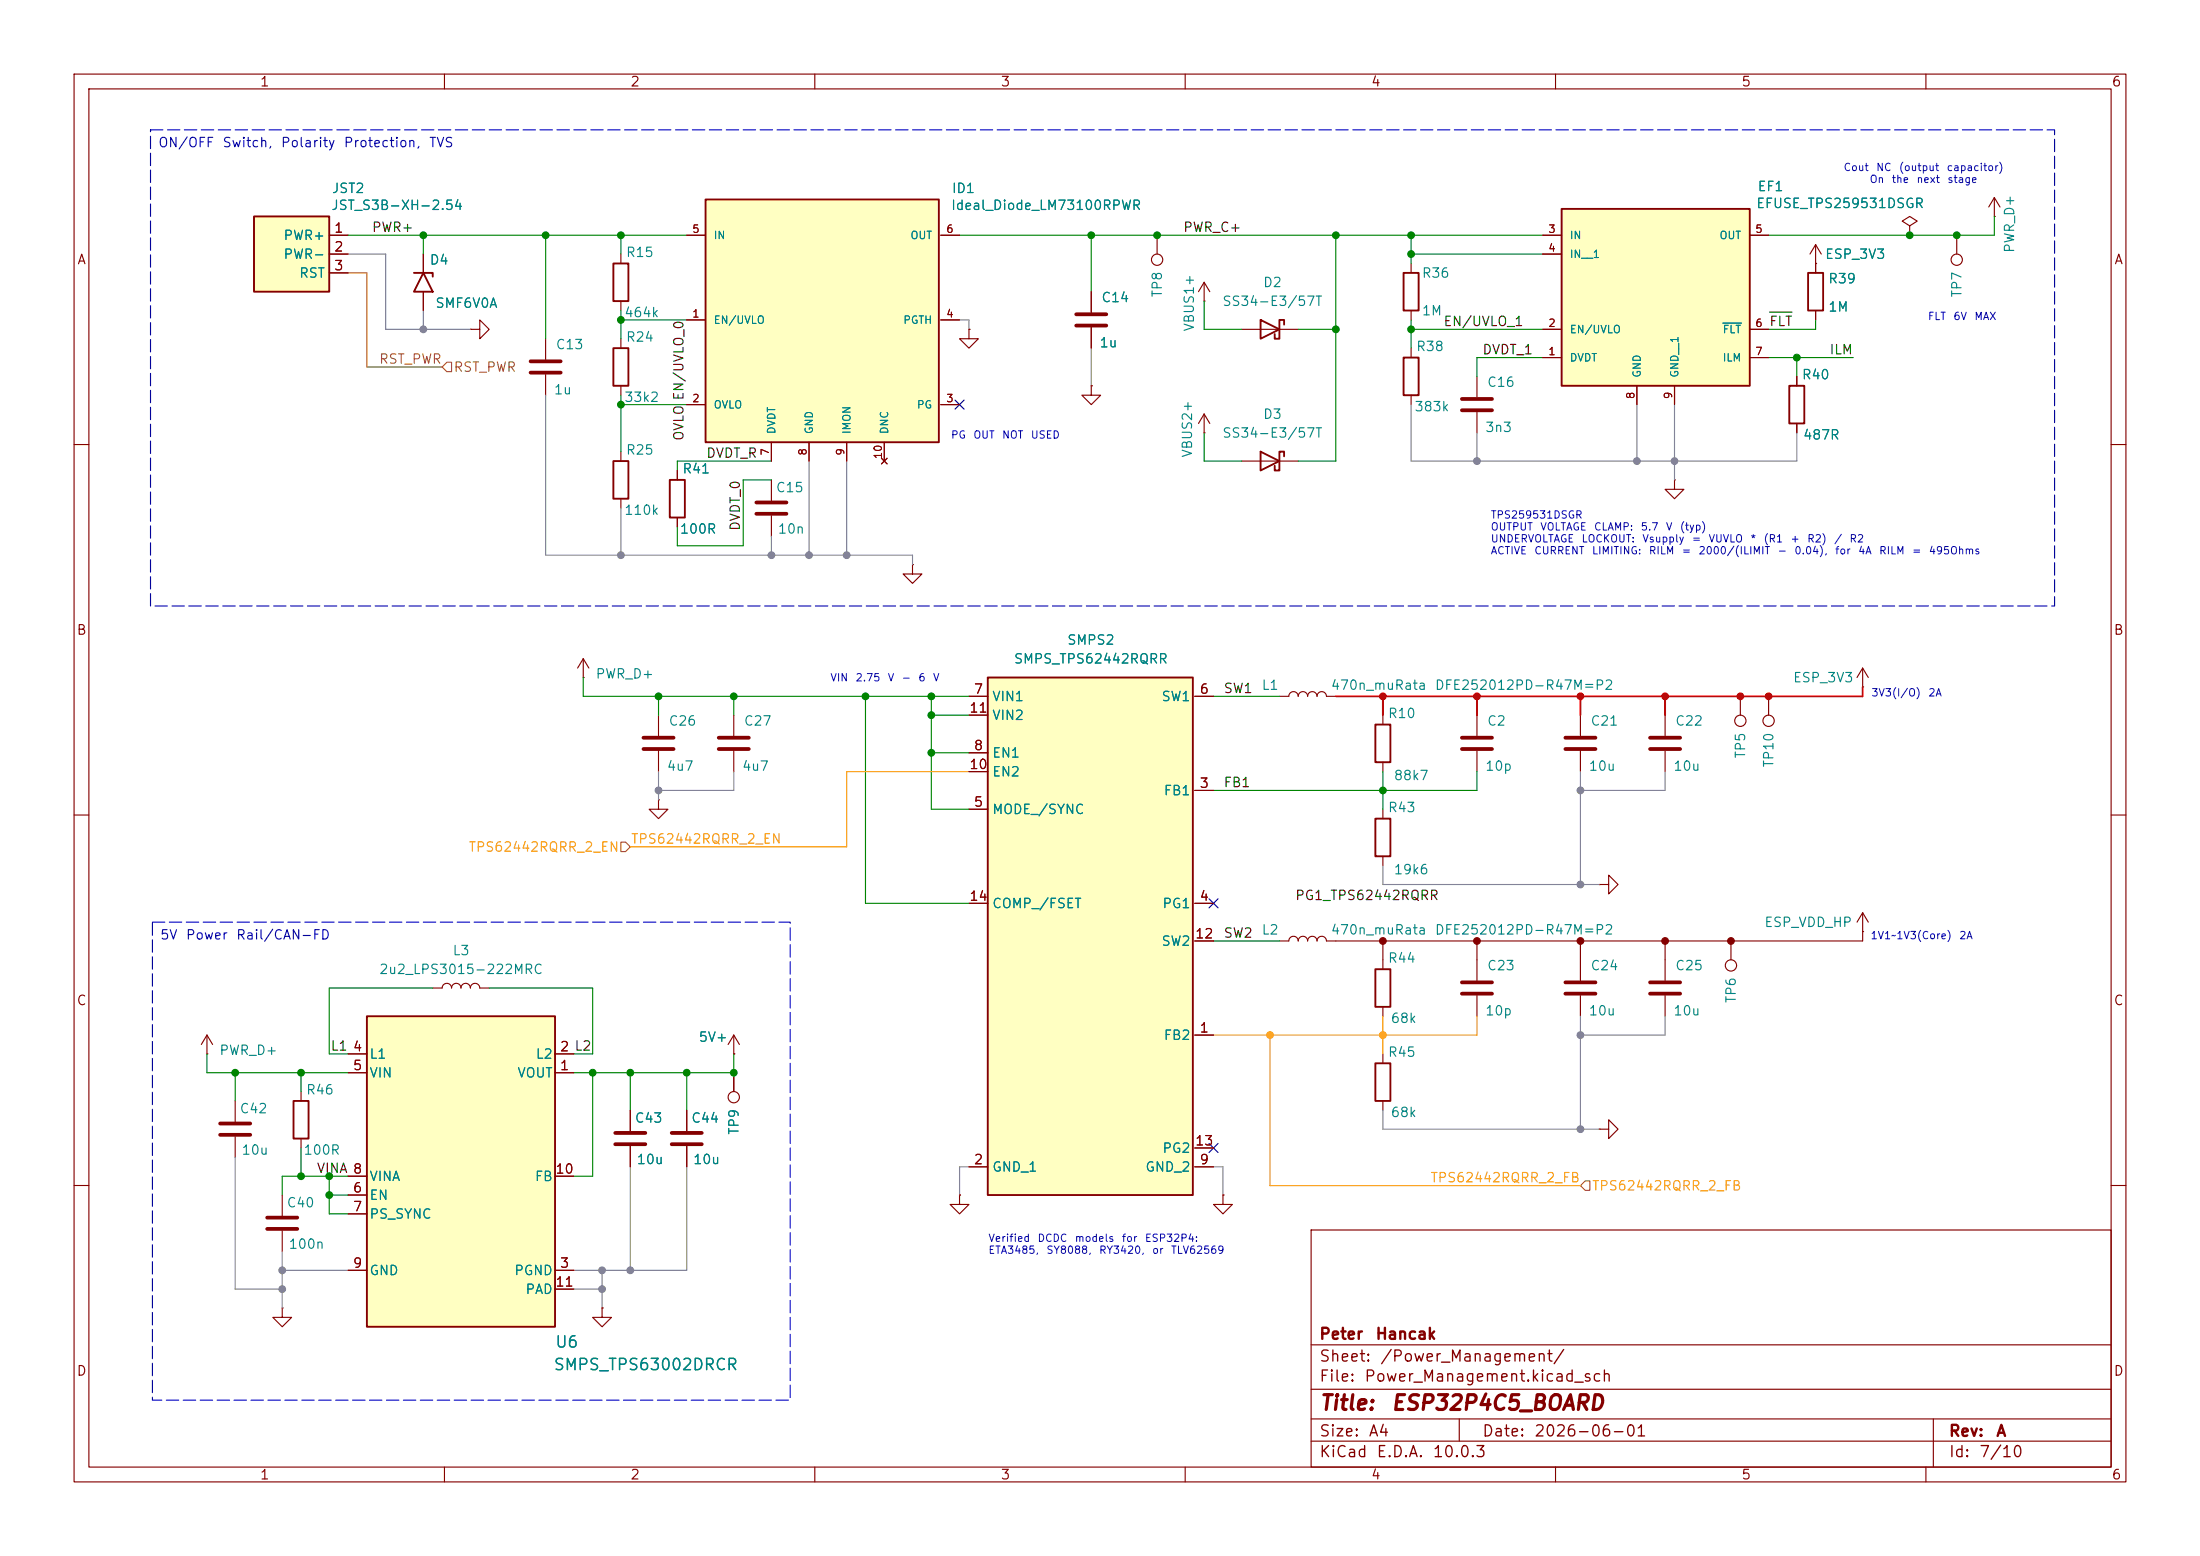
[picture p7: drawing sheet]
<svg xmlns="http://www.w3.org/2000/svg" width="297mm" height="210mm" viewBox="0 0 297 210" stroke-linecap="round" stroke-linejoin="round" font-family="sans-serif">
<g fill="none" stroke="#840000" stroke-width=".15">
<path d="M10 10h277v190h-277zM12 12h273v186h-273zM60 10v2M110 10v2M160 10v2M210 10v2M260 10v2M269.2 29.2h.1M269.2 26.7l-.7 1.2M269.2 26.7l.8 1.2M269.2 26.7v2.5M10 60h2"/>
<path d="M285 60h2M88.9 96.5v2.8M10 110h2M88.9 101.3v2.8M285 110h2M10 160h2M177 166h108v32h-108zM285 160h2M60 198v2M110 198v2M160 198v2M177 194.5h108"/>
<path d="M177 191.5h108M177 187.5h108M177 181.5h108M197 191.5v3M210 198v2M260 198v2M261 191.5v6.5"/>
</g>
<path d="M86.9 99.6h4M86.9 101.1h4" fill="none" stroke="#840000" stroke-width=".51"/>
<path d="M95.2 26.9h31.5v32.8h-31.5z" fill="#ffffc2"/>
<path d="M95.2 26.9h31.5v32.8h-31.5zM189.5 36.8h2v5.1h-2zM82.8 62.2h2v5.1h-2zM90.4 64.8h2.1v5.1h-2.1zM39.6 148.6h2.1v5.1h-2.1z" fill="none" stroke="#840000" stroke-width=".25"/>
<g fill="none" stroke="#840000" stroke-width=".15">
<path d="M92.7 31.8h2.5M127 31.8h2.5M190.5 35.6v1.2M92.7 43.2h2.5M92.7 54.6h2.5M104.1 59.7v2.5M109.2 59.7v2.5M114.3 59.7v2.5M119.4 59.7v2.5M127 43.2h2.5M127 54.6h2.5M190.5 41.9v1.3"/>
<path d="M83.8 61v1.2M83.8 67.3v1.3M91.4 63.5v1.3M91.4 69.9v1.2M104.1 64.8v2.8M104.1 69.6v2.8M119 61.8l.8 .8M119.8 61.8l-.8 .8M226.1 64.8v1.2h1.2l-1.2 1.3-1.3-1.3h1.3M226.1 64.8h.1M78.7 91.4h.1M78.7 88.9l-.7 1.3"/>
<path d="M78.7 88.9l.8 1.3M78.7 88.9v2.5M172.7 94h1.3a.64 .64 0 0 1 .6-.7 .64 .64 0 0 1 .7 .7 .64 .64 0 0 1 .6-.7 .64 .64 0 0 1 .6 .7 .64 .64 0 0 1 .7-.7 .64 .64 0 0 1 .6 .7 .64 .64 0 0 1 .6-.7 .64 .64 0 0 1 .7 .7h1.2M213.4 96.5v2.8M88.9 108v1.2h-1.3l1.3 1.3 1.3-1.3h-1.3M88.9 108h.1M213.4 101.3v2.8M215.9 119.4h1.3v1.3l1.2-1.3-1.2-1.3v1.3M215.9 119.4h.1M27.9 139.7l-.7 1.3M27.9 139.7l.8 1.3M27.9 139.7v2.5"/>
<path d="M99.1 139.7l.7 1.3M99.1 139.7l-.8 1.3M99.1 139.7v2.5M251.5 125.7h.1M251.5 123.2l.7 1.3M251.5 123.2l-.8 1.3M251.5 123.2v2.5M27.9 142.2h.1M31.7 148.6v2.8M31.7 153.4v2.8M40.6 147.3v1.3M40.6 153.7v1.2"/>
<path d="M85.1 149.9v2.8M85.1 154.7v2.8M92.7 149.9v2.8M92.7 154.7v2.8M99.1 142.2h.1M38.1 176.5v1.3h1.3l-1.3 1.3-1.3-1.3h1.3M38.1 176.5h.1M38.1 161.3v2.8M38.1 166.1v2.8M81.3 176.5v1.3h1.2l-1.2 1.3-1.3-1.3h1.3M81.3 176.5h.1"/>
</g>
<path d="M102.1 69.3h4.1M102.1 67.8h4.1M211.3 99.6h4.1M211.3 101.1h4.1M29.7 153.2h4.1M29.7 151.6h4.1M83.1 154.4h4M83.1 152.9h4M90.7 154.4h4M90.7 152.9h4M36.1 165.9h4M36.1 164.3h4" fill="none" stroke="#840000" stroke-width=".51"/>
<path d="M49.5 137.2h25.4v41.9h-25.4z" fill="#ffffc2"/>
<path d="M55.9 36.8h2.5v.5M57.1 36.8l1.3 2.6h-2.5zM82.8 35.6h2v5h-2zM82.8 47h2v5.1h-2zM170.2 43.2l2.5 1.3-2.5 1.2zM173.4 43.8v-.6h-.7v2.5h-.6v-.6M170.2 61l2.5 1.2-2.5 1.3zM173.4 61.6v-.6h-.7v2.5h-.6v-.6M49.5 137.2h25.4v41.9h-25.4z" fill="none" stroke="#840000" stroke-width=".25"/>
<g fill="none" stroke="#840000" stroke-width=".15">
<path d="M57.1 34.3v2.5M57.1 39.4v2.5M83.8 34.3v1.3M147.3 39.4v2.8M156.2 31.8v2.5M162.6 38.1v2.5M162.6 38.1l-.8 1.3M162.6 38.1l.7 1.3M63.5 44.5h1.3v-1.3l1.2 1.3-1.2 1.2v-1.2M63.5 44.5h.1M73.7 45.7v2.8M73.7 50.5v2.8"/>
<path d="M83.8 40.6v1.3M83.8 45.7v1.3M83.8 52.1v1.2M130.8 44.5v1.2h1.3l-1.3 1.3-1.3-1.3h1.3M130.8 44.5h.1M147.3 52.1v1.2h1.3l-1.3 1.3-1.3-1.3h1.3M147.3 52.1h.1M147.3 44.2v2.8M162.6 58.4h.1M162.6 40.6h.1M162.6 55.9l-.8 1.3M162.6 55.9l.7 1.3"/>
<path d="M162.6 55.9v2.5M167.6 44.5h7.7M123.2 76.2v1.3h1.3l-1.3 1.2-1.3-1.2h1.3M123.2 76.2h.1M167.6 62.2h7.7M58.4 133.4h1.3a.64 .64 0 0 1 .6-.7 .64 .64 0 0 1 .7 .7 .64 .64 0 0 1 .6-.7 .64 .64 0 0 1 .6 .7 .64 .64 0 0 1 .7-.7 .64 .64 0 0 1 .6 .7 .64 .64 0 0 1 .6-.7 .64 .64 0 0 1 .7 .7h1.2M47 144.8h2.5M47 142.2h2.5M47 158.8h2.5M74.9 144.8h2.6M74.9 142.2h2.6M74.9 158.8h2.6"/>
<path d="M99.1 144.8v2.5M47 171.5h2.5M47 161.3h2.5M47 163.8h2.5M74.9 171.5h2.6M74.9 174h2.6"/>
<circle cx="156.2" cy="35.1" r=".76"/>
<circle cx="99.1" cy="148.1" r=".76"/>
</g>
<path d="M71.6 50.3h4.1M71.6 48.8h4.1M145.3 43.9h4.1M145.3 42.4h4.1" fill="none" stroke="#840000" stroke-width=".51"/>
<path d="M133.3 91.4h27.7v69.9h-27.7z" fill="#ffffc2"/>
<path d="M133.3 91.4h27.7v69.9h-27.7z" fill="none" stroke="#840000" stroke-width=".25"/>
<g fill="none" stroke="#840000" stroke-width=".15">
<path d="M264.2 31.8v2.5M130.8 94h2.5M130.8 96.5h2.5M161.3 94h2.5M224.8 96.5v2.8M238.8 94v2.5M251.5 92.7h.1M251.5 90.2l.7 1.2M251.5 90.2l-.8 1.2M251.5 90.2v2.5M130.8 109.2h2.5M130.8 101.6h2.5"/>
<path d="M130.8 104.1h2.5M161.3 106.7h2.5M224.8 101.3v2.8M130.8 121.9h2.5M161.3 139.7h2.5M161.3 121.9h2.5M161.3 127h2.5M130.8 157.5h2.5M161.3 157.5h2.5M161.3 154.9h2.5M129.5 161.3v1.3h-1.2l1.2 1.2 1.3-1.2h-1.3M129.5 161.3h.1"/>
<path d="M165.1 161.3v1.3h-1.3l1.3 1.2 1.3-1.2h-1.3M165.1 161.3h.1"/>
<circle cx="264.2" cy="35.1" r=".76"/>
<circle cx="238.8" cy="97.3" r=".76"/>
</g>
<path d="M222.8 99.6h4M222.8 101.1h4" fill="none" stroke="#840000" stroke-width=".51"/>
<path d="M34.3 29.2h10.1v10.2h-10.1z" fill="#ffffc2"/>
<path d="M34.3 29.2h10.1v10.2h-10.1zM244.1 36.8h2v5.1h-2zM185.7 97.8h2v5.1h-2zM185.7 110.5h2v5.1h-2zM185.7 130.8h2v5.1h-2zM185.7 143.5h2v5.1h-2z" fill="none" stroke="#840000" stroke-width=".25"/>
<g fill="none" stroke="#840000" stroke-width=".15">
<path d="M44.4 31.8h2.6M44.4 34.3h2.6M44.4 36.8h2.6M245.1 35.6h.1M245.1 33l-.8 1.3M245.1 33l.8 1.3M245.1 33v3.8M245.1 41.9v1.3M99.1 96.5v2.8M186.7 96.5v1.3M199.4 96.5v2.8M234.9 94v2.5"/>
<path d="M99.1 101.3v2.8M186.7 102.9v1.2M186.7 109.2v1.3M186.7 115.6v1.2M199.4 101.3v2.8M172.7 127h1.3a.64 .64 0 0 1 .6-.6 .64 .64 0 0 1 .7 .6 .64 .64 0 0 1 .6-.6 .64 .64 0 0 1 .6 .6 .64 .64 0 0 1 .7-.6 .64 .64 0 0 1 .6 .6 .64 .64 0 0 1 .6-.6 .64 .64 0 0 1 .7 .6h1.2M186.7 129.5v1.3M186.7 135.9v1.3M199.4 129.5v2.8M199.4 134.4v2.8M213.4 129.5v2.8M213.4 134.4v2.8"/>
<path d="M224.8 129.5v2.8M224.8 134.4v2.8M233.7 127v2.5M186.7 142.2v1.3M186.7 148.6v1.3M215.9 152.4h1.3v1.3l1.2-1.3-1.2-1.3v1.3M215.9 152.4h.1"/>
<circle cx="234.9" cy="97.3" r=".76"/>
<circle cx="233.7" cy="130.3" r=".76"/>
</g>
<path d="M97 99.6h4.1M197.4 99.6h4M97 101.1h4.1M197.4 101.1h4M197.4 134.1h4M197.4 132.6h4M211.3 134.1h4.1M211.3 132.6h4.1M222.8 134.1h4M222.8 132.6h4" fill="none" stroke="#840000" stroke-width=".51"/>
<path d="M210.8 28.2h25.4v23.9h-25.4z" fill="#ffffc2"/>
<path d="M210.8 28.2h25.4v23.9h-25.4zM189.5 48.3h2v5h-2zM241.6 52.1h2v5.1h-2z" fill="none" stroke="#840000" stroke-width=".25"/>
<g fill="none" stroke="#840000" stroke-width=".15">
<path d="M44.4 31.8h2.6M44.4 34.3h2.6M44.4 36.8h2.6M57.1 34.3v2.5M57.1 39.4v2.5M92.7 31.8h2.5M127 31.8h2.5M147.3 39.4v2.8M208.3 31.8h2.5M208.3 34.3h2.5M236.2 31.8h2.6M245.1 35.6h.1"/>
<path d="M245.1 35.6v1.2M257.8 30.5l1-.7-1-.6-1 .6 1 .7v1.3M257.8 31.8h.1M92.7 43.2h2.5M92.7 54.6h2.5M104.1 59.7v2.5M109.2 59.7v2.5M114.3 59.7v2.5M119.4 59.7v2.5M127 43.2h2.5M127 54.6h2.5M130.8 44.5h.1"/>
<path d="M147.3 52.1h.1M147.3 44.2v2.8M190.5 47v1.3M190.5 53.3v1.3M199.4 50.8v2.8M199.4 55.6v2.8M208.3 48.3h2.5M208.3 44.5h2.5M221 52.1v2.5M226.1 52.1v2.5M236.2 48.3h2.6M236.2 44.5h2.6"/>
<path d="M242.6 50.8v1.3M242.6 57.2v1.2M245.1 41.9v1.3M91.4 63.5v1.3M91.4 69.9v1.2M119 61.8l.8 .8M119.8 61.8l-.8 .8M130.8 94h2.5M130.8 96.5h2.5M161.3 94h2.5M130.8 109.2h2.5M130.8 101.6h2.5"/>
<path d="M130.8 104.1h2.5M161.3 106.7h2.5M130.8 121.9h2.5M161.3 127h2.5M161.3 139.7h2.5M161.3 121.9h2.5M186.7 127v2.5M199.4 127v2.5M213.4 127v2.5M224.8 127v2.5M251.5 125.7v1.3h-71.2M47 144.8h2.5"/>
<path d="M47 142.2h2.5M47 158.8h2.5M74.9 144.8h2.6M74.9 142.2h2.6M74.9 158.8h2.6M85.1 149.9v2.8M85.1 154.7v2.8M92.7 149.9v2.8M92.7 154.7v2.8M99.1 142.2h.1M99.1 144.8v2.5M130.8 157.5h2.5"/>
<path d="M161.3 157.5h2.5M161.3 154.9h2.5M47 171.5h2.5M47 161.3h2.5M47 163.8h2.5M74.9 171.5h2.6M74.9 174h2.6M81.3 176.5h.1M129.5 161.3h.1M165.1 161.3h.1"/>
</g>
<path d="M232.6 43.6h2.5" fill="none" stroke="#008484" stroke-width=".15"/>
<path d="M197.4 55.4h4M197.4 53.8h4" fill="none" stroke="#840000" stroke-width=".51"/>
<path d="M47 36.8h2.5v12.7h10.2M59.7 49.5l.6-.6h.7v1.3h-.7zM83.8 113.7h.7l.6 .6-.6 .6h-.7zM214 159.4h.6v1.3h-.6l-.6-.7z" fill="none" stroke="#848400" stroke-width=".15"/>
<path d="M238.9 42.1h3" fill="none" stroke="#000" stroke-width=".15"/>
<path d="M186.7 94v2.5M199.4 94v2.5M213.4 94v2.5M224.8 94v2.5M251.5 92.7v1.3h-71.2" fill="none" stroke="#f00" stroke-width=".25"/>
<path d="M130.8 104.1h-16.5v10.2h-29.2M171.4 139.7v20.3h42M186.7 137.2v5M199.4 137.2v2.5h-35.6" fill="none" stroke="#f90" stroke-width=".15"/>
<g fill="none" stroke="#848484" stroke-width=".15">
<path d="M47 34.3h5.1v10.2h11.4M57.1 41.9v2.6M73.7 53.3v21.6h49.5v1.3M129.5 43.2h1.3v1.3M147.3 47v5.1M190.5 54.6v7.6h52.1v-3.8M199.4 58.4v3.8M221 54.6v7.6M226.1 54.6v10.2M83.8 68.6v6.3M104.1 72.4v2.5M109.2 62.2v12.7"/>
<path d="M114.3 62.2v12.7M88.9 104.1v3.9M99.1 104.1v2.6h-10.2M186.7 116.8v2.6h29.2M213.4 104.1v15.3M224.8 104.1v2.6h-11.4M213.4 137.2v15.2M224.8 137.2v2.5h-11.4M31.7 156.2v17.8h6.4M85.1 157.5v14M92.7 157.5v14h-15.2M130.8 157.5h-1.3v3.8"/>
<path d="M163.8 157.5h1.3v3.8M186.7 149.9v2.5h29.2M38.1 171.5h8.9M38.1 168.9v7.6M77.5 174h3.8M81.3 171.5v5"/>
</g>
<g fill="none" stroke="#008400" stroke-width=".15">
<path d="M47 31.8h45.7M57.1 31.8v2.5M73.7 31.8v13.9M83.8 31.8v2.5M129.5 31.8h78.8M147.3 31.8v7.6M180.3 31.8v30.4h-5M190.5 31.8v3.8M190.5 34.3h17.8M269.2 29.2v2.6h-30.4M83.8 41.9v3.8M83.8 53.3v7.7"/>
<path d="M83.8 43.2h8.9M83.8 54.6h8.9M162.6 40.6v3.9h5M162.6 58.4v3.8h5M175.3 44.5h5M190.5 43.2v3.8M190.5 44.5h17.8M208.3 48.3h-8.9v2.5M238.8 48.3h11.4M242.6 48.3v2.5M245.1 43.2v1.3h-6.3M104.1 62.2h-12.7v1.3"/>
<path d="M104.1 64.8h-3.8v8.9h-8.9v-2.6M78.7 91.4v2.6h52.1M88.9 94v2.5M99.1 94v2.5M116.8 94v27.9h14M125.7 96.5h5.1M125.7 94v15.2h5.1M163.8 94h8.9M125.7 101.6h5.1M186.7 104.1v5.1M199.4 104.1v2.6h-35.6M58.4 133.4h-14v8.8h2.6"/>
<path d="M66 133.4h14v8.8h-2.5M163.8 127h8.9M27.9 142.2v2.6h19.1M31.7 144.8v3.8M40.6 144.8v2.5M40.6 154.9v3.9M44.4 158.8v5h2.6M47 158.8h-8.9v2.5M80 144.8v14h-2.5M85.1 144.8v5.1M92.7 144.8v5.1M99.1 142.2v2.6h-21.6"/>
<path d="M44.4 161.3h2.6"/>
</g>
<path d="M128.9 54l1.2 1.2M130.1 54l-1.2 1.2M163.2 121.3l1.2 1.2M164.4 121.3l-1.2 1.2M163.2 154.3l1.2 1.2M164.4 154.3l-1.2 1.2" fill="none" stroke="#000084" stroke-width=".15"/>
<path d="M20.3 17.5h257.1v64.3h-257.1zM20.6 124.5h86.1v64.5h-86.1z" fill="none" stroke="#0000c2" stroke-width=".15" stroke-dasharray="1.7 .6"/>
<g fill="#f00" stroke="#f00" stroke-width=".14">
<circle cx="213.4" cy="94" r=".46"/>
<circle cx="238.8" cy="94" r=".46"/>
<circle cx="234.9" cy="94" r=".46"/>
<circle cx="224.8" cy="94" r=".46"/>
<circle cx="186.7" cy="94" r=".46"/>
<circle cx="199.4" cy="94" r=".46"/>
</g>
<g fill="#840000" stroke="#840000" stroke-width=".14">
<circle cx="233.7" cy="127" r=".46"/>
<circle cx="199.4" cy="127" r=".46"/>
<circle cx="186.7" cy="127" r=".46"/>
<circle cx="213.4" cy="127" r=".46"/>
<circle cx="224.8" cy="127" r=".46"/>
</g>
<g fill="#008400" stroke="#008400" stroke-width=".14">
<circle cx="156.2" cy="31.8" r=".46"/>
<circle cx="83.8" cy="43.2" r=".46"/>
<circle cx="83.8" cy="54.6" r=".46"/>
<circle cx="83.8" cy="31.8" r=".46"/>
<circle cx="99.1" cy="94" r=".46"/>
<circle cx="180.3" cy="44.5" r=".46"/>
<circle cx="180.3" cy="31.8" r=".46"/>
<circle cx="125.7" cy="101.6" r=".46"/>
<circle cx="125.7" cy="96.5" r=".46"/>
<circle cx="125.7" cy="94" r=".46"/>
<circle cx="186.7" cy="106.7" r=".46"/>
<circle cx="190.5" cy="31.8" r=".46"/>
<circle cx="257.8" cy="31.8" r=".46"/>
<circle cx="242.6" cy="48.3" r=".46"/>
<circle cx="190.5" cy="34.3" r=".46"/>
<circle cx="264.2" cy="31.8" r=".46"/>
<circle cx="190.5" cy="44.5" r=".46"/>
<circle cx="85.1" cy="144.8" r=".46"/>
<circle cx="92.7" cy="144.8" r=".46"/>
<circle cx="99.1" cy="144.8" r=".46"/>
<circle cx="80" cy="144.8" r=".46"/>
<circle cx="57.1" cy="31.8" r=".46"/>
<circle cx="73.7" cy="31.8" r=".46"/>
<circle cx="116.8" cy="94" r=".46"/>
<circle cx="147.3" cy="31.8" r=".46"/>
<circle cx="44.4" cy="161.3" r=".46"/>
<circle cx="44.4" cy="158.8" r=".46"/>
<circle cx="40.6" cy="158.8" r=".46"/>
<circle cx="40.6" cy="144.8" r=".46"/>
<circle cx="31.7" cy="144.8" r=".46"/>
<circle cx="88.9" cy="94" r=".46"/>
</g>
<g fill="#848484" stroke="#848484" stroke-width=".14">
<circle cx="109.2" cy="74.9" r=".46"/>
<circle cx="114.3" cy="74.9" r=".46"/>
<circle cx="104.1" cy="74.9" r=".46"/>
<circle cx="88.9" cy="106.7" r=".46"/>
<circle cx="213.4" cy="106.7" r=".46"/>
<circle cx="213.4" cy="119.4" r=".46"/>
<circle cx="213.4" cy="139.7" r=".46"/>
<circle cx="213.4" cy="152.4" r=".46"/>
<circle cx="226.1" cy="62.2" r=".46"/>
<circle cx="221" cy="62.2" r=".46"/>
<circle cx="199.4" cy="62.2" r=".46"/>
<circle cx="81.3" cy="174" r=".46"/>
<circle cx="85.1" cy="171.5" r=".46"/>
<circle cx="81.3" cy="171.5" r=".46"/>
<circle cx="57.1" cy="44.5" r=".46"/>
<circle cx="38.1" cy="171.5" r=".46"/>
<circle cx="38.1" cy="174" r=".46"/>
<circle cx="83.8" cy="74.9" r=".46"/>
</g>
<g fill="#f90" stroke="#f90" stroke-width=".14">
<circle cx="171.4" cy="139.7" r=".46"/>
<circle cx="186.7" cy="139.7" r=".46"/>
</g>
<g font-size="2" fill="#840000">
<text x="178" y="190.8">Title:</text>
<text x="187.7" y="190.8">ESP32P4C5_BOARD</text>
</g>
<g font-size="1.5" fill="#008484">
<text x="74.6" y="185.3">SMPS_TPS63002DRCR</text>
<text x="74.9" y="182.3">U6</text>
</g>
<g font-size="1.5" fill="#840000">
<text x="178" y="184.2">Sheet:</text>
<text x="178" y="181.2">Peter</text>
<text x="185.6" y="181.2">Hancak</text>
<text x="186.2" y="184.2">/Power_Management/</text>
<text x="178" y="186.9">File:</text>
<text x="184.1" y="186.9">Power_Management.kicad_sch</text>
<text x="178" y="197.1">KiCad</text>
<text x="178" y="194.3">Size:</text>
<text x="184.7" y="194.3">A4</text>
<text x="185.7" y="197.1">E.D.A.</text>
<text x="193.3" y="197.1">10.0.3</text>
<text x="200" y="194.3">Date:</text>
<text x="207" y="194.3">2026-06-01</text>
<text x="263" y="194.3">Rev:</text>
<text x="263" y="197.1">Id:</text>
<text x="267.1" y="197.1">7/10</text>
<text x="269.4" y="194.3">A</text>
</g>
<g font-size="1.3" fill="#840000">
<text x="35" y="12">1</text>
<text x="85" y="12">2</text>
<text x="135" y="12">3</text>
<text x="185" y="12">4</text>
<text x="235" y="12">5</text>
<text x="285" y="12">6</text>
<text x="10.3" y="36">A</text>
<text x="45" y="31.7">1</text>
<text x="45" y="34.3">2</text>
<text x="285.3" y="36">A</text>
<text x="45" y="36.8">3</text>
<text x="10.3" y="86">B</text>
<text x="285.3" y="86">B</text>
<text x="131.4" y="94">7</text>
<text x="161.9" y="94">6</text>
<text x="130.8" y="96.5">11</text>
<text x="131.4" y="101.6">8</text>
<text x="130.8" y="104.1">10</text>
<text x="161.9" y="106.7">3</text>
<text x="131.4" y="109.2">5</text>
<text x="130.8" y="121.9">14</text>
<text x="161.9" y="121.9">4</text>
<text x="161.2" y="127">12</text>
<text x="10.3" y="136">C</text>
<text x="285.3" y="136">C</text>
<text x="47.6" y="142.2">4</text>
<text x="75.5" y="142.2">2 L2</text>
<text x="75.5" y="142.2">2</text>
<text x="161.9" y="139.7">1</text>
<text x="47.6" y="144.8">5</text>
<text x="75.5" y="144.8">1</text>
<text x="161.2" y="154.9">13</text>
<text x="47.6" y="161.3">6</text>
<text x="47.6" y="158.7">8</text>
<text x="74.9" y="158.7">10</text>
<text x="131.4" y="157.5">2</text>
<text x="161.9" y="157.5">9</text>
<text x="47.6" y="163.8">7</text>
<text x="47.6" y="171.4">9</text>
<text x="74.9" y="174">11</text>
<text x="75.5" y="171.4">3</text>
<text x="10.3" y="186">D</text>
<text x="285.3" y="186">D</text>
<text x="35" y="200">1</text>
<text x="85" y="200">2</text>
<text x="135" y="200">3</text>
<text x="185" y="200">4</text>
<text x="235" y="200">5</text>
<text x="285" y="200">6</text>
</g>
<g font-size="1.3" fill="#0000c2">
<text x="21.3" y="20.2">ON/OFF</text>
<text x="29.9" y="20.2">Switch,</text>
<text x="37.8" y="20.2">Polarity</text>
<text x="46.3" y="20.2">Protection,</text>
<text x="57.8" y="20.2">TVS</text>
<text x="21.5" y="127.1">5V</text>
<text x="25" y="127.1">Power</text>
<text x="31.8" y="127.1">Rail/CAN-FD</text>
</g>
<g font-size="1.3" fill="#008484">
<text x="44.6" y="28.7">JST_S3B-XH-2.54</text>
<text x="44.7" y="26.4">JST2</text>
<text x="128.3" y="28.7">Ideal_Diode_LM73100RPWR</text>
<text x="128.4" y="26.4">ID1</text>
<text x="237" y="28.4">EFUSE_TPS259531DSGR</text>
<text x="237.2" y="26.1">EF1</text>
<text x="38.2" y="32.7">PWR+</text>
<text x="38.2" y="35.3">PWR-</text>
<text x="84.4" y="35">R15</text>
<text x="246.3" y="35.3">ESP_3V3</text>
<text x="272.2" y="34.2" transform="rotate(-90 272.2 34.2)">PWR_D+</text>
<text x="40.3" y="37.8">RST</text>
<text x="57.9" y="36">D4</text>
<text x="58.7" y="41.9">SMF6V0A</text>
<text x="148.6" y="41.1">C14</text>
<text x="157.2" y="40.2" transform="rotate(-90 157.2 40.2)">TP8</text>
<text x="164.9" y="41.6">SS34-E3/57T</text>
<text x="170.4" y="39.1">D2</text>
<text x="191.9" y="37.8">R36</text>
<text x="246.7" y="38.6">R39</text>
<text x="265.1" y="40.2" transform="rotate(-90 265.1 40.2)">TP7</text>
<text x="74.9" y="47.5">C13</text>
<text x="84.2" y="43.1">464k</text>
<text x="84.4" y="46.4">R24</text>
<text x="148.3" y="47.2">1u</text>
<text x="161.5" y="44.8" transform="rotate(-90 161.5 44.8)">VBUS1+</text>
<text x="191.1" y="47.7">R38</text>
<text x="191.9" y="42.9">1M</text>
<text x="246.7" y="42.4">1M</text>
<text x="74.7" y="53.5">1u</text>
<text x="200.7" y="52.5">C16</text>
<text x="243.2" y="51.5">R40</text>
<text x="84.2" y="54.6">33k2</text>
<text x="164.9" y="59.4">SS34-E3/57T</text>
<text x="170.4" y="56.9">D3</text>
<text x="190.9" y="55.8">383k</text>
<text x="200.4" y="58.6">3n3</text>
<text x="243.3" y="59.6">487R</text>
<text x="84.4" y="61.7">R25</text>
<text x="92" y="64.2">R41</text>
<text x="161.2" y="61.9" transform="rotate(-90 161.2 61.9)">VBUS2+</text>
<text x="84.2" y="69.8">110k</text>
<text x="104.7" y="66.8">C15</text>
<text x="91.7" y="72.3">100R</text>
<text x="104.9" y="72.3">10n</text>
<text x="136.8" y="89.9">SMPS_TPS62442RQRR</text>
<text x="144" y="87.3">SMPS2</text>
<text x="80.3" y="91.9">PWR_D+</text>
<text x="133.9" y="95">VIN1</text>
<text x="156.7" y="95">SW1</text>
<text x="170.2" y="93.4">L1</text>
<text x="179.6" y="93.4">470n_muRata</text>
<text x="193.6" y="93.4">DFE252012PD-R47M=P2</text>
<text x="242" y="92.4">ESP_3V3</text>
<text x="90.2" y="98.3">C26</text>
<text x="100.3" y="98.3">C27</text>
<text x="133.9" y="97.5">VIN2</text>
<text x="187.3" y="97.2">R10</text>
<text x="200.7" y="98.3">C2</text>
<text x="214.6" y="98.3">C21</text>
<text x="226.1" y="98.3">C22</text>
<text x="89.9" y="104.3">4u7</text>
<text x="100.1" y="104.3">4u7</text>
<text x="133.9" y="102.6">EN1</text>
<text x="133.9" y="105.1">EN2</text>
<text x="157" y="107.7">FB1</text>
<text x="188.1" y="105.6">88k7</text>
<text x="200.4" y="104.3">10p</text>
<text x="214.4" y="104.3">10u</text>
<text x="225.8" y="104.3">10u</text>
<text x="235.9" y="102.5" transform="rotate(-90 235.9 102.5)">TP5</text>
<text x="239.7" y="103.7" transform="rotate(-90 239.7 103.7)">TP10</text>
<text x="133.9" y="110.2">MODE_/SYNC</text>
<text x="187.3" y="109.9">R43</text>
<text x="188.1" y="118.3">19k6</text>
<text x="133.9" y="122.9">COMP_/FSET</text>
<text x="156.8" y="122.9">PG1</text>
<text x="238.1" y="125.4">ESP_VDD_HP</text>
<text x="51.1" y="131.8">2u2_LPS3015-222MRC</text>
<text x="61" y="129.2">L3</text>
<text x="156.7" y="128">SW2</text>
<text x="170.2" y="126.4">L2</text>
<text x="179.6" y="126.4">470n_muRata</text>
<text x="187.3" y="130.3">R44</text>
<text x="193.6" y="126.4">DFE252012PD-R47M=P2</text>
<text x="200.7" y="131.3">C23</text>
<text x="214.6" y="131.3">C24</text>
<text x="226.1" y="131.3">C25</text>
<text x="200.4" y="137.4">10p</text>
<text x="214.4" y="137.4">10u</text>
<text x="225.8" y="137.4">10u</text>
<text x="234.7" y="135.5" transform="rotate(-90 234.7 135.5)">TP6</text>
<text x="29.5" y="142.7">PWR_D+</text>
<text x="49.8" y="143.2">L1</text>
<text x="72.2" y="143.2">L2</text>
<text x="94.2" y="140.9">5V+</text>
<text x="157" y="140.7">FB2</text>
<text x="187.3" y="143">R45</text>
<text x="187.7" y="138.4">68k</text>
<text x="41.2" y="148">R46</text>
<text x="49.8" y="145.8">VIN</text>
<text x="69.8" y="145.8">VOUT</text>
<text x="32.3" y="150.6">C42</text>
<text x="85.6" y="151.8">C43</text>
<text x="93.2" y="151.8">C44</text>
<text x="100" y="153.3" transform="rotate(-90 100 153.3)">TP9</text>
<text x="156.8" y="155.9">PG2</text>
<text x="187.7" y="151.1">68k</text>
<text x="32.5" y="156.2">10u</text>
<text x="40.9" y="156.2">100R</text>
<text x="49.8" y="159.7">VINA</text>
<text x="72.1" y="159.7">FB</text>
<text x="85.9" y="157.4">10u</text>
<text x="93.5" y="157.4">10u</text>
<text x="133.9" y="158.5">GND_1</text>
<text x="154.5" y="158.5">GND_2</text>
<text x="38.6" y="163.3">C40</text>
<text x="49.8" y="162.3">EN</text>
<text x="49.8" y="164.8">PS_SYNC</text>
<text x="38.9" y="168.9">100n</text>
<text x="49.8" y="172.4">GND</text>
<text x="69.3" y="172.4">PGND</text>
<text x="70.8" y="175">PAD</text>
</g>
<g font-size="1.3">
<text x="50.1" y="31.6">PWR+</text>
<text x="159.6" y="31.6">PWR_C+</text>
<text x="194.8" y="44.3">EN/UVLO_1</text>
<text x="238.8" y="44.3">FLT</text>
<text x="200" y="48.1">DVDT_1</text>
<text x="246.9" y="48.1">ILM</text>
<text x="92.6" y="59.6" transform="rotate(-90 92.6 59.6)">OVLO</text>
<text x="92.6" y="54.1" transform="rotate(-90 92.6 54.1)">EN/UVLO_0</text>
<text x="95.2" y="62.1">DVDT_R</text>
<text x="100.2" y="71.7" transform="rotate(-90 100.2 71.7)">DVDT_0</text>
<text x="165.1" y="93.9">SW1</text>
<text x="165.1" y="106.6">FB1</text>
<text x="174.8" y="121.8">PG1_TPS62442RQRR</text>
<text x="165.1" y="126.9">SW2</text>
<text x="44.5" y="142.1">L1</text>
<text x="42.7" y="158.6">VINA 8</text>
</g>
<g font-size="1.3" fill="#848400">
<text x="51.1" y="49.4">RST_PWR</text>
<text x="61.2" y="50.5">RST_PWR</text>
</g>
<g font-size="1.3" fill="#f90">
<text x="63.2" y="115.3">TPS62442RQRR_2_EN</text>
<text x="85.1" y="114.2">TPS62442RQRR_2_EN</text>
<text x="193" y="159.9">TPS62442RQRR_2_FB</text>
<text x="214.8" y="161">TPS62442RQRR_2_FB</text>
</g>
<g font-size="1" fill="#0000c2">
<text x="248.8" y="23.3">Cout</text>
<text x="253.2" y="23.3">NC</text>
<text x="256.3" y="23.3">(output</text>
<text x="262.7" y="23.3">capacitor)</text>
<text x="252.3" y="24.9">On</text>
<text x="255.3" y="24.9">the</text>
<text x="258.6" y="24.9">next</text>
<text x="262.8" y="24.9">stage</text>
<text x="260.2" y="43.4">FLT</text>
<text x="263.6" y="43.4">6V</text>
<text x="266.5" y="43.4">MAX</text>
<text x="128.3" y="59.4">PG</text>
<text x="131.3" y="59.4">OUT</text>
<text x="135.2" y="59.4">NOT</text>
<text x="139.1" y="59.4">USED</text>
<text x="201.2" y="70.2">TPS259531DSGR</text>
<text x="201.2" y="71.8">OUTPUT</text>
<text x="207.9" y="71.8">VOLTAGE</text>
<text x="215.1" y="71.8">CLAMP:</text>
<text x="221.4" y="71.8">5.7</text>
<text x="224.8" y="71.8">V</text>
<text x="226.7" y="71.8">(typ)</text>
<text x="201.2" y="73.5">UNDERVOLTAGE</text>
<text x="201.2" y="75.1">ACTIVE</text>
<text x="207" y="75.1">CURRENT</text>
<text x="213.4" y="73.5">LOCKOUT:</text>
<text x="214.8" y="75.1">LIMITING:</text>
<text x="221.6" y="73.5">Vsupply</text>
<text x="222.5" y="75.1">RILM</text>
<text x="227" y="75.1">=</text>
<text x="228.3" y="73.5">=</text>
<text x="229.2" y="75.1">2000/(ILIMIT</text>
<text x="230.6" y="73.5">VUVLO</text>
<text x="236.2" y="73.5">*</text>
<text x="238" y="73.5">(R1</text>
<text x="239.9" y="75.1">-</text>
<text x="241.6" y="73.5">+</text>
<text x="242.2" y="75.1">0.04),</text>
<text x="243.9" y="73.5">R2)</text>
<text x="247.5" y="73.5">/</text>
<text x="247.7" y="75.1">for</text>
<text x="249.6" y="73.5">R2</text>
<text x="250.8" y="75.1">4A</text>
<text x="253.6" y="75.1">RILM</text>
<text x="258" y="75.1">=</text>
<text x="260.3" y="75.1">495Ohms</text>
<text x="112" y="92.2">VIN</text>
<text x="115.4" y="92.2">2.75</text>
<text x="119.8" y="92.2">V</text>
<text x="121.6" y="92.2">-</text>
<text x="123.9" y="92.2">6</text>
<text x="125.9" y="92.2">V</text>
<text x="252.6" y="94.2">3V3(I/O)</text>
<text x="260.2" y="94.2">2A</text>
<text x="252.4" y="127">1V1~1V3(Core)</text>
<text x="264.4" y="127">2A</text>
<text x="133.3" y="167.9">Verified</text>
<text x="140" y="167.9">DCDC</text>
<text x="145" y="167.9">models</text>
<text x="151.4" y="167.9">for</text>
<text x="154.5" y="167.9">ESP32P4:</text>
<text x="133.3" y="169.5">ETA3485,</text>
<text x="141.2" y="169.5">SY8088,</text>
<text x="148.3" y="169.5">RY3420,</text>
<text x="155.5" y="169.5">or</text>
<text x="158" y="169.5">TLV62569</text>
</g>
<g font-size="1" fill="#840000">
<text x="93.4" y="31.7">5</text>
<text x="127.7" y="31.7">6</text>
<text x="208.9" y="31.7">3</text>
<text x="208.9" y="34.2">4</text>
<text x="236.9" y="31.7">5</text>
<text x="93.4" y="43.1">1</text>
<text x="127.7" y="43.1">4</text>
<text x="208.9" y="44.4">2</text>
<text x="236.9" y="44.4">6</text>
<text x="208.9" y="48.2">1</text>
<text x="220.9" y="54" transform="rotate(-90 220.9 54)">8</text>
<text x="226" y="54" transform="rotate(-90 226 54)">9</text>
<text x="236.9" y="48.2">7</text>
<text x="93.4" y="54.5">2</text>
<text x="127.7" y="54.5">3</text>
<text x="104.1" y="61.6" transform="rotate(-90 104.1 61.6)">7</text>
<text x="109.1" y="61.6" transform="rotate(-90 109.1 61.6)">8</text>
<text x="114.2" y="61.6" transform="rotate(-90 114.2 61.6)">9</text>
<text x="119.3" y="62.1" transform="rotate(-90 119.3 62.1)">10</text>
</g>
<g font-size="1" fill="#008484">
<text x="96.3" y="32.5">IN</text>
<text x="122.8" y="32.5">OUT</text>
<text x="211.8" y="32.5">IN</text>
<text x="211.8" y="35.1">IN__1</text>
<text x="232" y="32.5">OUT</text>
<text x="96.3" y="44">EN/UVLO</text>
<text x="121.9" y="44">PGTH</text>
<text x="211.8" y="45.2">EN/UVLO</text>
<text x="232.5" y="45.2">FLT</text>
<text x="211.8" y="49">DVDT</text>
<text x="221.8" y="51.1" transform="rotate(-90 221.8 51.1)">GND</text>
<text x="226.8" y="51.1" transform="rotate(-90 226.8 51.1)">GND__1</text>
<text x="232.5" y="49">ILM</text>
<text x="96.3" y="55.4">OVLO</text>
<text x="104.9" y="58.7" transform="rotate(-90 104.9 58.7)">DVDT</text>
<text x="110" y="58.7" transform="rotate(-90 110 58.7)">GND</text>
<text x="115.1" y="58.7" transform="rotate(-90 115.1 58.7)">IMON</text>
<text x="120.2" y="58.7" transform="rotate(-90 120.2 58.7)">DNC</text>
<text x="123.7" y="55.4">PG</text>
</g>
</svg>
